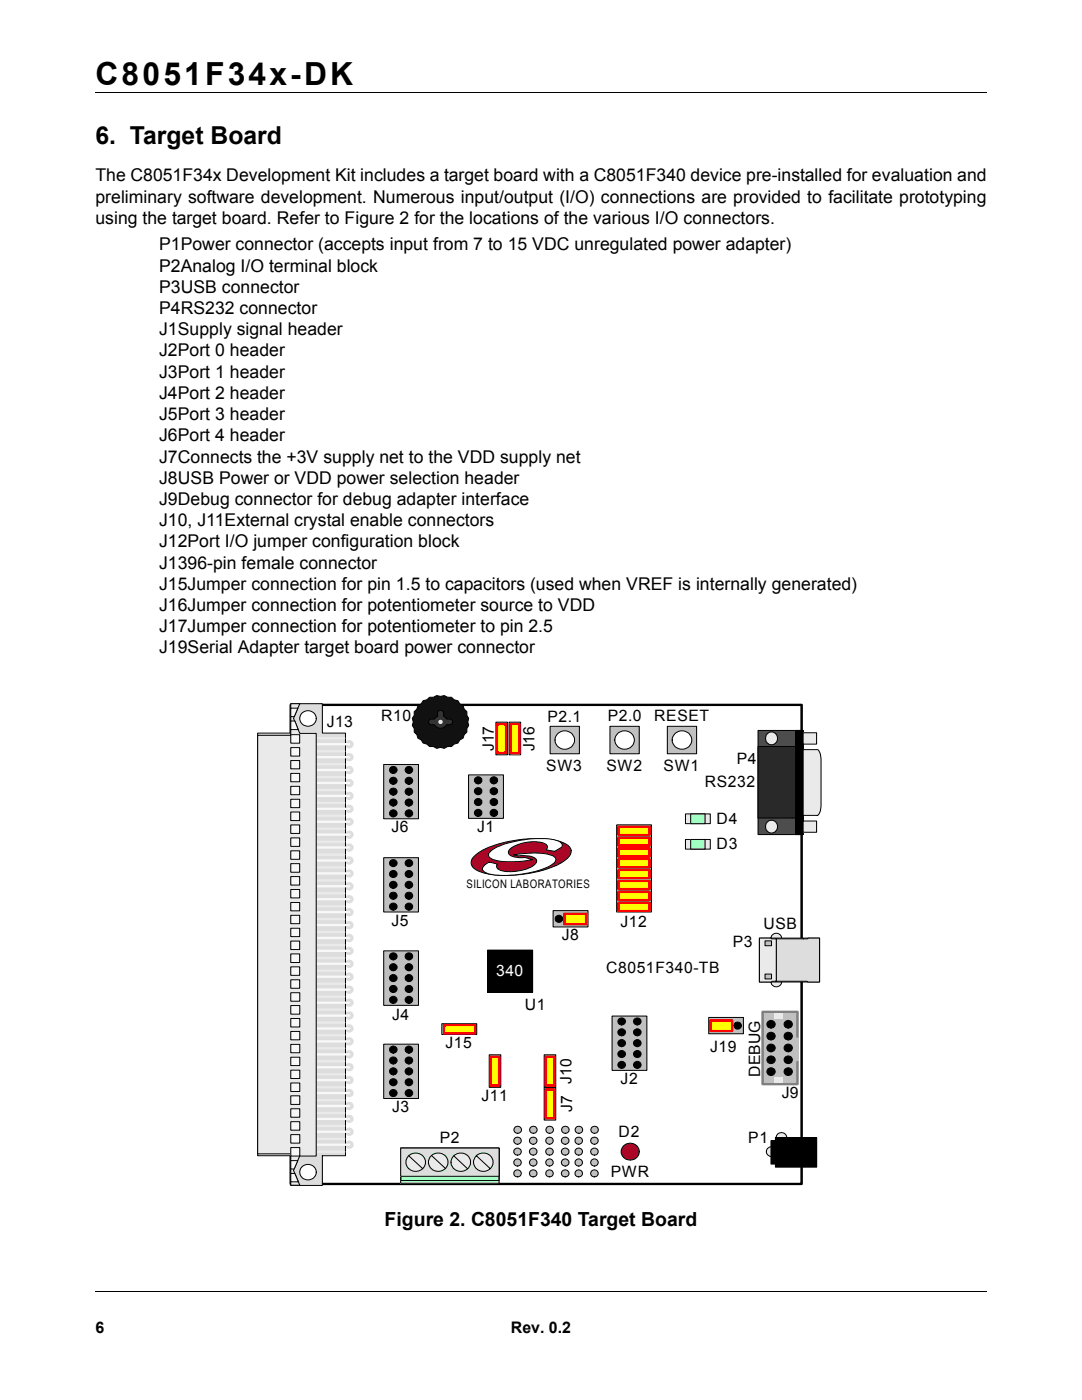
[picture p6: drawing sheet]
<svg xmlns="http://www.w3.org/2000/svg" width="216mm" height="279mm" viewBox="0 0 216 279" stroke-linecap="round" stroke-linejoin="round" font-family="sans-serif">
<path d="M19 18.4h177.8M19.1 257.8h177.8" fill="none" stroke="#000" stroke-width=".2"/>
<g fill="#fff">
<path d="M159.3 259.4h38.1v14.5h-38.1z"/>
<path d="M159.4 259.4h38v14.5h-38z"/>
<path d="M50.9 138.3h113.5v98.8h-113.5z"/>
<path d="M58 140.7h102v95.6h-102z"/>
</g>
<path d="M58 140.7h102v95.6h-102z" fill="none" stroke="#000" stroke-width=".48"/>
<path d="M151.3 145.8h9v20.8h-9z" fill="#4d4d4d"/>
<path d="M151.3 145.8h9v20.8h-9zM158.8 145.8h1.5v20.8h-1.5z" fill="none" stroke="#000" stroke-width=".2"/>
<path d="M158.7 145.8h1.6v20.8h-1.6z" fill="#000"/>
<path d="M151.3 149h7.4v14.3h-7.4z" fill="#292929"/>
<path d="M151.3 149h7.5v14.3h-7.5z" fill="none" stroke="#000" stroke-width=".2"/>
<path d="M153.2 146.4l.4-.3h.6a1.24 1.24 0 0 1 .8 2 1.24 1.24 0 0 1-2.2-.3v-.7z" fill-rule="evenodd" fill="#eaeaea"/>
<path d="M153.1 146.5l.5-.4h.6a1.24 1.24 0 0 1 .8 2 1.24 1.24 0 0 1-2.2-.3v-.7z" fill="none" stroke="#000" stroke-width=".2"/>
<circle cx="154" cy="165" r="1.23" fill="#eaeaea"/>
<circle cx="154" cy="165" r="1.23" fill="none" stroke="#000" stroke-width=".2"/>
<path d="M160.3 149.6h2.9l.2 .2 .3 .9 .1 10.1-.2 1.2-.3 .6-.2 .1h-2.8z" fill-rule="evenodd" fill="#eaeaea"/>
<path d="M160.3 149.6h2.9l.2 .2 .3 .9 .1 10.1-.2 1.2-.3 .6-.2 .1h-2.8z" fill="none" stroke="#000" stroke-width=".2"/>
<path d="M160.3 146.2h2.6v2.3h-2.6z" fill="#eaeaea"/>
<path d="M160.3 146.2h2.6v2.3h-2.6z" fill="none" stroke="#000" stroke-width=".2"/>
<path d="M160.3 163.9h2.6v2.2h-2.6z" fill="#eaeaea"/>
<path d="M160.3 163.9h2.6v2.2h-2.6z" fill="none" stroke="#000" stroke-width=".2"/>
<path d="M154.1 195.4a1.01 1.01 0 0 1 1.7 .1 1.01 1.01 0 0 1-1 1.4 .95 .95 0 0 1-.9-.5 .95 .95 0 0 1 .2-1z" fill-rule="evenodd" fill="#eaeaea"/>
<path d="M154.1 195.4a1.04 1.04 0 0 1 1.6-.2 1.04 1.04 0 0 1-.1 1.6 1.04 1.04 0 0 1-1.6-.3l-.2-.6z" fill="none" stroke="#000" stroke-width=".2"/>
<path d="M154 186.7a1 1 0 0 1 1.7-.2 1 1 0 0 1-.5 1.6l-.5 .1a.97 .97 0 0 1-.7-1.5z" fill-rule="evenodd" fill="#eaeaea"/>
<path d="M154.1 186.6a1 1 0 0 1 1.6 0 1 1 0 0 1-.6 1.6h-.4a.94 .94 0 0 1-.6-1.6z" fill="none" stroke="#000" stroke-width=".2"/>
<path d="M151.5 187.2h12v8.8h-12z" fill="#c0c0c0"/>
<path d="M151.5 187.2h12v8.8h-12z" fill="none" stroke="#000" stroke-width=".2"/>
<path d="M154.7 187.4h6.5l.1-.2h2.2v8.8h-2.3l-.2-.2h-6.3l.2-.1v-8.2z" fill-rule="evenodd" fill="#ddd"/>
<path d="M154.7 187.4h6.5l.1-.2h2.2v8.8h-2.3l-.2-.2h-6.3l.2-.1v-8.2z" fill="none" stroke="#000" stroke-width=".2"/>
<path d="M152.7 194.4h1.2v1h-1.2zM151.5 187.2v8.8h2.4l.2-.2h.7l.1-.1v-8.2l-1-.1-.1-.2zM152.7 187.8h1.2v.9h-1.2z" fill-rule="evenodd" fill="#eaeaea"/>
<path d="M151.5 187.2h2.3l.1 .2 1 .1v8.2l-.1 .1h-.7l-.2 .2h-2.4zM152.7 194.4h1.2v1h-1.2zM152.7 187.8h1.2v.9h-1.2z" fill="none" stroke="#000" stroke-width=".2"/>
<path d="M152.2 201.9h6.9v14.5h-6.9z" fill="#c0c0c0"/>
<path d="M152.2 201.9h6.9v14.5h-6.9z" fill="none" stroke="#808080" stroke-width=".48"/>
<path d="M157.8 207.2h1.5v4.5h-1.5z" fill="#c0c0c0"/>
<path d="M157.8 207.2h1.5v4.5h-1.5z" fill="none" stroke="#c0c0c0" stroke-width=".2"/>
<g fill="#eaeaea">
<path d="M154.5 202.2h1.8v1.1h-1.8z"/>
<path d="M154.5 215h1.8v1.1h-1.8z"/>
</g>
<g fill="#000">
<circle cx="153.9" cy="213.8" r=".8"/>
<circle cx="153.9" cy="206.7" r=".8"/>
<circle cx="153.9" cy="211.5" r=".79"/>
<circle cx="153.9" cy="209.1" r=".79"/>
<circle cx="153.9" cy="204.4" r=".79"/>
<circle cx="157.3" cy="213.8" r=".8"/>
<circle cx="157.3" cy="206.7" r=".8"/>
<circle cx="157.3" cy="211.5" r=".79"/>
<circle cx="157.3" cy="209.1" r=".79"/>
<circle cx="157.3" cy="204.4" r=".79"/>
</g>
<g fill="none" stroke="#000" stroke-width=".2">
<circle cx="153.9" cy="206.7" r=".8"/>
<circle cx="153.9" cy="213.8" r=".8"/>
<circle cx="153.9" cy="211.5" r=".79"/>
<circle cx="153.9" cy="209.1" r=".79"/>
<circle cx="153.9" cy="204.4" r=".79"/>
<circle cx="157.3" cy="206.7" r=".8"/>
<circle cx="157.3" cy="213.8" r=".8"/>
<circle cx="157.3" cy="211.5" r=".79"/>
<circle cx="157.3" cy="209.1" r=".79"/>
<circle cx="157.3" cy="204.4" r=".79"/>
</g>
<circle cx="153.9" cy="229.8" r="1.02" fill="#eaeaea"/>
<circle cx="153.9" cy="229.8" r="1.02" fill="none" stroke="#000" stroke-width=".2"/>
<circle cx="155.9" cy="227" r="1.01" fill="#eaeaea"/>
<g fill="none" stroke="#000" stroke-width=".2">
<path d="M153.8 227.6h7.5v4.7h-7.5zM154.7 227h8.3v5.9h-8.3z"/>
<circle cx="155.9" cy="227" r="1.01"/>
</g>
<path d="M153.8 227.6h7.5v4.7h-7.5zM154.7 227h8.3v5.9h-8.3z" fill="#000"/>
<path d="M79.9 229.1h19.7v7.1h-19.7z" fill="#cfc"/>
<path d="M79.9 229.1h19.7v7.1h-19.7z" fill="none" stroke="#000" stroke-width=".2"/>
<path d="M79.9 229.1h19.7v6.5h-19.7z" fill="#00ff9a"/>
<path d="M79.9 229.1h19.7v6.5h-19.7z" fill="none" stroke="#000" stroke-width=".2"/>
<path d="M79.9 229.1h19.7v5.7h-19.7z" fill="#cfc"/>
<path d="M79.9 229.1h19.7v5.7h-19.7z" fill="none" stroke="#000" stroke-width=".2"/>
<path d="M81.6 230.7a1.88 1.88 0 0 1 2.9 .2 1.88 1.88 0 0 1-1 2.8 1.85 1.85 0 0 1-2.2-.7 1.85 1.85 0 0 1 .3-2.3z" fill-rule="evenodd" fill="#eaeaea"/>
<path d="M81.6 230.7a1.88 1.88 0 0 1 2.9 .2 1.88 1.88 0 0 1-1 2.8 1.85 1.85 0 0 1-2.2-.7 1.85 1.85 0 0 1 .3-2.3z" fill="none" stroke="#000" stroke-width=".2"/>
<path d="M85.9 230.8a1.88 1.88 0 0 1 3-.1 1.88 1.88 0 0 1-.7 2.9 1.87 1.87 0 0 1-2.3-.5 1.87 1.87 0 0 1 0-2.3z" fill-rule="evenodd" fill="#eaeaea"/>
<path d="M85.9 230.8a1.88 1.88 0 0 1 3-.1 1.88 1.88 0 0 1-.7 2.9 1.87 1.87 0 0 1-2.3-.5 1.87 1.87 0 0 1 0-2.3z" fill="none" stroke="#000" stroke-width=".2"/>
<path d="M90.4 230.8a1.91 1.91 0 0 1 2.8-.3 1.91 1.91 0 0 1 .1 2.7 1.91 1.91 0 0 1-2.6 .2 1.91 1.91 0 0 1-.3-2.6z" fill-rule="evenodd" fill="#eaeaea"/>
<path d="M90.4 230.8a1.9 1.9 0 0 1 2.9-.2 1.9 1.9 0 0 1-.3 2.9 1.89 1.89 0 0 1-2.4-.2 1.89 1.89 0 0 1-.2-2.5z" fill="none" stroke="#000" stroke-width=".2"/>
<path d="M94.9 230.8a1.88 1.88 0 0 1 3-.1 1.88 1.88 0 0 1-.7 2.9 1.87 1.87 0 0 1-2.3-.5 1.87 1.87 0 0 1 0-2.3z" fill-rule="evenodd" fill="#eaeaea"/>
<path d="M81.6 230.7l2.7 2.5M86.1 230.6l2.8 2.6M90.6 230.7l2.7 2.6M94.9 230.8a1.91 1.91 0 0 1 2.8-.3 1.91 1.91 0 0 1 .1 2.8 1.91 1.91 0 0 1-2.7-.1l-.3-.2a1.72 1.72 0 0 1 .1-2.2zM95.1 230.7l2.7 2.5" fill="none" stroke="#000" stroke-width=".2"/>
<path d="M133.2 144.9h5.8v5.5h-5.8z" fill="#c0c0c0"/>
<path d="M133.2 144.9h5.8v5.5h-5.8z" fill="none" stroke="#000" stroke-width=".2"/>
<path d="M134.7 146.4a1.9 1.9 0 0 1 2.5-.3 1.9 1.9 0 0 1 .5 2.5 1.9 1.9 0 0 1-2.4 .8 1.76 1.76 0 0 1-.6-3z" fill-rule="evenodd" fill="#fff"/>
<path d="M134.7 146.4a1.88 1.88 0 0 1 3.1 .5 1.88 1.88 0 0 1-1.7 2.6 1.82 1.82 0 0 1-1.8-1.1 1.82 1.82 0 0 1 .4-2z" fill="none" stroke="#000" stroke-width=".2"/>
<path d="M121.7 144.9h5.9v5.5h-5.9z" fill="#c0c0c0"/>
<path d="M121.7 144.9h5.9v5.5h-5.9z" fill="none" stroke="#000" stroke-width=".2"/>
<path d="M123.3 146.4a1.89 1.89 0 0 1 3.2 .8 1.89 1.89 0 0 1-2.5 2.2 1.79 1.79 0 0 1-.7-3z" fill-rule="evenodd" fill="#fff"/>
<path d="M123.3 146.4a1.88 1.88 0 0 1 3 .3 1.88 1.88 0 0 1-1.3 2.8 1.85 1.85 0 0 1-2.1-.9 1.85 1.85 0 0 1 .4-2.2z" fill="none" stroke="#000" stroke-width=".2"/>
<path d="M109.8 144.9h5.8v5.5h-5.8z" fill="#c0c0c0"/>
<path d="M109.8 144.9h5.8v5.5h-5.8z" fill="none" stroke="#000" stroke-width=".2"/>
<path d="M111.2 146.5a1.89 1.89 0 0 1 3.3 .5 1.89 1.89 0 0 1-2.2 2.5 1.83 1.83 0 0 1-1.1-3z" fill-rule="evenodd" fill="#fff"/>
<path d="M111.2 146.5a1.89 1.89 0 0 1 3.3 .5 1.89 1.89 0 0 1-2.2 2.5 1.83 1.83 0 0 1-1.1-3z" fill="none" stroke="#000" stroke-width=".2"/>
<path d="M83.4 140.8l.7-.3 .3-.7 .8-.1 .5-.6h.8l.6-.3 .8 .2 .7-.2 .7 .3h.8l.5 .6 .8 .1 .3 .7 .7 .3 .2 .7 .6 .5v.7l.3 .7-.2 .7 .2 .7-.3 .6v.7l-.6 .5-.2 .7-.7 .4-.3 .6-.8 .2-.5 .5h-.8l-.7 .4-.7-.2-.8 .2-.6-.4h-.8l-.5-.5-.8-.2-.3-.6-.7-.4-.2-.7-.5-.5v-.7l-.4-.6 .2-.7-.2-.7 .4-.7v-.7l.5-.5z" fill-rule="evenodd" fill="#111"/>
<path d="M83.4 140.8l.7-.3 .3-.7 .8-.1 .5-.6h.8l.6-.3 .8 .2 .7-.2 .7 .3h.8l.5 .6 .8 .1 .3 .7 .7 .3 .2 .7 .6 .5v.7l.3 .7-.2 .7 .2 .7-.3 .6v.7l-.6 .5-.2 .7-.7 .4-.3 .6-.8 .2-.5 .5h-.8l-.7 .4-.7-.2-.8 .2-.6-.4h-.8l-.5-.5-.8-.2-.3-.6-.7-.4-.2-.7-.5-.5v-.7l-.4-.6 .2-.7-.2-.7 .4-.7v-.7l.5-.5z" fill="none" stroke="#000" stroke-width=".2"/>
<path d="M85.7 143.7l.3-.2a1.19 1.19 0 0 0 1.1-.5l.2-.1v-.7a.61 .61 0 0 1 .6-.5 .61 .61 0 0 1 .6 .5v.7l.6 .6h.7a.57 .57 0 0 1 .5 .6 .57 .57 0 0 1-.5 .5h-.7a1.4 1.4 0 0 1-2.4 0h-.7a.58 .58 0 0 1-.3-.9z" fill-rule="evenodd" fill="#333"/>
<path d="M85.7 143.7l.3-.2a1.19 1.19 0 0 0 1.1-.5l.2-.1v-.7a.61 .61 0 0 1 .6-.5 .61 .61 0 0 1 .6 .5v.7l.6 .6h.7a.57 .57 0 0 1 .5 .6 .57 .57 0 0 1-.5 .5h-.7a1.4 1.4 0 0 1-2.4 0h-.7a.59 .59 0 0 1-.3-.9z" fill="none" stroke="#000" stroke-width=".2"/>
<circle cx="87.9" cy="144.1" r=".43" fill="#eaeaea"/>
<path d="M76.6 152.6h6.9v10.8h-6.9z" fill="#c0c0c0"/>
<g fill="none" stroke="#000" stroke-width=".2">
<path d="M76.6 152.6h6.9v10.8h-6.9z"/>
<circle cx="78.5" cy="153.6" r=".71"/>
<circle cx="78.5" cy="158" r=".72"/>
<circle cx="78.5" cy="155.8" r=".72"/>
<circle cx="81.6" cy="153.6" r=".72"/>
<circle cx="81.6" cy="158" r=".73"/>
<circle cx="81.6" cy="155.8" r=".73"/>
<circle cx="78.5" cy="160.1" r=".73"/>
<circle cx="78.5" cy="162.3" r=".72"/>
<circle cx="81.6" cy="162.3" r=".73"/>
<circle cx="81.6" cy="160.1" r=".73"/>
</g>
<g fill="#000">
<circle cx="78.5" cy="153.6" r=".71"/>
<circle cx="78.5" cy="158" r=".72"/>
<circle cx="78.5" cy="155.8" r=".72"/>
<circle cx="81.6" cy="153.6" r=".72"/>
<circle cx="81.6" cy="158" r=".73"/>
<circle cx="81.6" cy="155.8" r=".73"/>
<circle cx="78.5" cy="162.3" r=".72"/>
<circle cx="78.5" cy="160.1" r=".72"/>
<circle cx="81.6" cy="162.3" r=".73"/>
<circle cx="81.6" cy="160.1" r=".73"/>
</g>
<path d="M76.6 171.2h6.9v10.8h-6.9z" fill="#c0c0c0"/>
<g fill="none" stroke="#000" stroke-width=".2">
<path d="M76.6 171.2h6.9v10.8h-6.9z"/>
<circle cx="78.5" cy="174.4" r=".72"/>
<circle cx="78.5" cy="172.2" r=".72"/>
<circle cx="78.5" cy="176.6" r=".72"/>
<circle cx="78.5" cy="178.7" r=".72"/>
<circle cx="81.6" cy="174.4" r=".72"/>
<circle cx="81.6" cy="178.7" r=".72"/>
<circle cx="81.6" cy="172.2" r=".73"/>
<circle cx="81.6" cy="176.6" r=".72"/>
<circle cx="78.5" cy="180.9" r=".72"/>
<circle cx="81.6" cy="180.9" r=".72"/>
</g>
<g fill="#000">
<circle cx="78.5" cy="174.4" r=".71"/>
<circle cx="78.5" cy="176.6" r=".72"/>
<circle cx="78.5" cy="172.2" r=".72"/>
<circle cx="78.5" cy="178.7" r=".72"/>
<circle cx="81.6" cy="174.4" r=".72"/>
<circle cx="81.6" cy="178.7" r=".72"/>
<circle cx="81.6" cy="176.6" r=".73"/>
<circle cx="81.6" cy="172.2" r=".73"/>
<circle cx="78.5" cy="180.9" r=".72"/>
<circle cx="81.6" cy="180.9" r=".72"/>
</g>
<path d="M76.6 189.8h6.9v10.8h-6.9z" fill="#c0c0c0"/>
<g fill="none" stroke="#000" stroke-width=".2">
<path d="M76.6 189.8h6.9v10.8h-6.9z"/>
<circle cx="78.4" cy="193" r=".72"/>
<circle cx="78.5" cy="190.8" r=".72"/>
<circle cx="78.5" cy="197.3" r=".73"/>
<circle cx="78.5" cy="195.2" r=".74"/>
<circle cx="78.5" cy="199.5" r=".74"/>
<circle cx="81.6" cy="190.8" r=".72"/>
<circle cx="81.6" cy="193" r=".72"/>
<circle cx="81.6" cy="197.4" r=".72"/>
<circle cx="81.6" cy="195.2" r=".73"/>
<circle cx="81.6" cy="199.5" r=".73"/>
</g>
<g fill="#000">
<circle cx="78.4" cy="193" r=".72"/>
<circle cx="78.5" cy="190.8" r=".72"/>
<circle cx="78.5" cy="197.3" r=".73"/>
<circle cx="78.5" cy="199.5" r=".74"/>
<circle cx="78.5" cy="195.2" r=".74"/>
<circle cx="81.6" cy="190.8" r=".72"/>
<circle cx="81.6" cy="193" r=".71"/>
<circle cx="81.6" cy="197.4" r=".72"/>
<circle cx="81.6" cy="199.5" r=".73"/>
<circle cx="81.6" cy="195.2" r=".73"/>
</g>
<path d="M76.6 208.4h6.9v10.8h-6.9z" fill="#c0c0c0"/>
<g fill="none" stroke="#000" stroke-width=".2">
<path d="M76.6 208.4h6.9v10.8h-6.9z"/>
<circle cx="78.5" cy="218.1" r=".73"/>
<circle cx="78.5" cy="211.6" r=".73"/>
<circle cx="78.5" cy="213.8" r=".74"/>
<circle cx="78.5" cy="215.9" r=".74"/>
<circle cx="78.5" cy="209.4" r=".74"/>
<circle cx="81.6" cy="218.1" r=".72"/>
<circle cx="81.6" cy="211.6" r=".72"/>
<circle cx="81.6" cy="213.8" r=".73"/>
<circle cx="81.6" cy="216" r=".73"/>
<circle cx="81.6" cy="209.5" r=".73"/>
</g>
<g fill="#000">
<circle cx="78.5" cy="218.1" r=".73"/>
<circle cx="78.5" cy="211.6" r=".73"/>
<circle cx="78.5" cy="213.8" r=".74"/>
<circle cx="78.5" cy="209.4" r=".74"/>
<circle cx="78.5" cy="215.9" r=".74"/>
<circle cx="81.6" cy="218.1" r=".72"/>
<circle cx="81.6" cy="211.6" r=".72"/>
<circle cx="81.6" cy="213.8" r=".73"/>
<circle cx="81.6" cy="209.5" r=".73"/>
<circle cx="81.6" cy="216" r=".73"/>
</g>
<path d="M93.5 154.6h7v8.7h-7z" fill="#c0c0c0"/>
<g fill="none" stroke="#000" stroke-width=".2">
<path d="M93.5 154.6h7v8.7h-7z"/>
<circle cx="95.4" cy="155.7" r=".72"/>
<circle cx="95.4" cy="157.9" r=".72"/>
<circle cx="98.6" cy="157.9" r=".73"/>
<circle cx="98.6" cy="155.7" r=".73"/>
<circle cx="95.4" cy="162.2" r=".72"/>
<circle cx="95.4" cy="160" r=".73"/>
<circle cx="98.6" cy="162.2" r=".73"/>
<circle cx="98.6" cy="160" r=".71"/>
</g>
<g fill="#000">
<circle cx="95.4" cy="155.7" r=".72"/>
<circle cx="95.4" cy="157.9" r=".72"/>
<circle cx="98.6" cy="157.9" r=".73"/>
<circle cx="98.6" cy="155.7" r=".73"/>
<circle cx="95.4" cy="160" r=".71"/>
<circle cx="95.4" cy="162.2" r=".72"/>
<circle cx="98.6" cy="162.2" r=".73"/>
<circle cx="98.6" cy="160" r=".72"/>
</g>
<path d="M88.2 204.3h6.9v2.2h-6.9z" fill="#c0c0c0"/>
<g fill="none" stroke="#000" stroke-width=".2">
<path d="M88.2 204.3h6.9v2.2h-6.9z"/>
<circle cx="90" cy="205.4" r=".72"/>
<circle cx="93.2" cy="205.4" r=".72"/>
</g>
<g fill="#000">
<circle cx="90" cy="205.4" r=".72"/>
<circle cx="93.2" cy="205.4" r=".72"/>
</g>
<path d="M97.6 210.5h2.3v6.5h-2.3z" fill="#c0c0c0"/>
<g fill="none" stroke="#000" stroke-width=".2">
<path d="M97.6 210.5h2.3v6.5h-2.3z"/>
<circle cx="98.8" cy="215.2" r=".73"/>
<circle cx="98.8" cy="212.3" r=".73"/>
</g>
<g fill="#000">
<circle cx="98.8" cy="215.2" r=".73"/>
<circle cx="98.8" cy="212.3" r=".73"/>
</g>
<path d="M123 164.6h7v17.4h-7z" fill="#c0c0c0"/>
<g fill="none" stroke="#000" stroke-width=".2">
<path d="M123 164.6h7v17.4h-7z"/>
<circle cx="125" cy="178.7" r=".72"/>
<circle cx="125" cy="174.4" r=".72"/>
<circle cx="125" cy="170" r=".72"/>
<circle cx="125" cy="176.5" r=".72"/>
<circle cx="125" cy="172.2" r=".73"/>
<circle cx="125" cy="167.9" r=".73"/>
<circle cx="125" cy="165.7" r=".72"/>
<circle cx="128.1" cy="165.7" r=".72"/>
<circle cx="128.1" cy="174.4" r=".72"/>
<circle cx="128.1" cy="178.7" r=".73"/>
<circle cx="128.1" cy="170" r=".72"/>
<circle cx="128.1" cy="167.9" r=".72"/>
<circle cx="128.1" cy="172.2" r=".72"/>
<circle cx="128.1" cy="176.5" r=".71"/>
<circle cx="124.9" cy="180.9" r=".73"/>
<circle cx="128.1" cy="180.9" r=".74"/>
</g>
<g fill="#000">
<circle cx="125" cy="178.7" r=".72"/>
<circle cx="125" cy="170" r=".72"/>
<circle cx="125" cy="174.4" r=".73"/>
<circle cx="125" cy="176.5" r=".72"/>
<circle cx="125" cy="172.2" r=".73"/>
<circle cx="125" cy="167.9" r=".73"/>
<circle cx="125" cy="165.7" r=".72"/>
<circle cx="128.1" cy="165.7" r=".72"/>
<circle cx="128.1" cy="174.4" r=".72"/>
<circle cx="128.1" cy="178.7" r=".73"/>
<circle cx="128.1" cy="170" r=".72"/>
<circle cx="128.1" cy="172.2" r=".72"/>
<circle cx="128.1" cy="167.9" r=".72"/>
<circle cx="128.1" cy="176.5" r=".71"/>
<circle cx="124.9" cy="180.9" r=".73"/>
<circle cx="128.1" cy="180.9" r=".74"/>
</g>
<path d="M110.4 181.7h6.9v3.3h-6.9z" fill="#c0c0c0"/>
<g fill="none" stroke="#000" stroke-width=".2">
<path d="M110.4 181.7h6.9v3.3h-6.9z"/>
<circle cx="111.5" cy="183.3" r=".74"/>
<circle cx="113.8" cy="183.4" r=".73"/>
<circle cx="116.2" cy="183.3" r=".72"/>
</g>
<g fill="#000">
<circle cx="111.5" cy="183.3" r=".74"/>
<circle cx="113.8" cy="183.4" r=".73"/>
<circle cx="116.2" cy="183.3" r=".72"/>
</g>
<path d="M122.1 202.8h7v10.8h-7z" fill="#c0c0c0"/>
<g fill="none" stroke="#000" stroke-width=".2">
<path d="M122.1 202.8h7v10.8h-7z"/>
<circle cx="124" cy="210.3" r=".73"/>
<circle cx="124" cy="203.8" r=".73"/>
<circle cx="124" cy="208.2" r=".74"/>
<circle cx="124" cy="212.5" r=".73"/>
<circle cx="124" cy="206" r=".74"/>
<circle cx="127.2" cy="206" r=".72"/>
<circle cx="127.2" cy="210.3" r=".72"/>
<circle cx="127.2" cy="203.8" r=".73"/>
<circle cx="127.2" cy="208.2" r=".73"/>
<circle cx="127.2" cy="212.5" r=".73"/>
</g>
<g fill="#000">
<circle cx="124" cy="210.3" r=".73"/>
<circle cx="124" cy="203.8" r=".73"/>
<circle cx="124" cy="206" r=".74"/>
<circle cx="124" cy="208.2" r=".74"/>
<circle cx="124" cy="212.5" r=".73"/>
<circle cx="127.1" cy="206" r=".74"/>
<circle cx="127.1" cy="212.5" r=".74"/>
<circle cx="127.1" cy="208.2" r=".74"/>
<circle cx="127.2" cy="210.3" r=".72"/>
<circle cx="127.2" cy="203.8" r=".73"/>
</g>
<path d="M141.4 203.1h6.9v3.2h-6.9z" fill="#c0c0c0"/>
<g fill="none" stroke="#000" stroke-width=".2">
<path d="M97.3 189.6h9v8.5h-9zM141.4 203.1h6.9v3.2h-6.9z"/>
<circle cx="142.6" cy="204.7" r=".72"/>
<circle cx="144.9" cy="204.7" r=".72"/>
<circle cx="147.2" cy="204.7" r=".72"/>
</g>
<g fill="#000">
<circle cx="142.6" cy="204.7" r=".72"/>
<circle cx="144.9" cy="204.7" r=".72"/>
<circle cx="147.2" cy="204.7" r=".72"/>
</g>
<path d="M97.3 189.6h9v8.5h-9z" fill="#000"/>
<g fill="#ddd">
<path d="M60.1 233a1.6 1.6 0 0 1 2.5-.2 1.6 1.6 0 0 1-.4 2.5 1.59 1.59 0 0 1-1.9-.3 1.59 1.59 0 0 1-.2-2zM51.4 146.3v84.4h6.6v5.9h6.3v-5.9h4.6v-84.4h-4.6v-5.9h-6.3v5.9zM59.9 143.4a1.6 1.6 0 0 1 3.2 0 1.6 1.6 0 0 1-3.2 0z" fill-rule="evenodd"/>
<circle cx="69.7" cy="225.8" r=".86"/>
<circle cx="69.7" cy="228.4" r=".86"/>
<circle cx="69.7" cy="223.3" r=".86"/>
<circle cx="69.7" cy="220.7" r=".86"/>
<circle cx="69.7" cy="215.5" r=".86"/>
<circle cx="69.7" cy="218.1" r=".86"/>
<circle cx="69.7" cy="212.9" r=".86"/>
<circle cx="69.7" cy="210.4" r=".86"/>
<circle cx="69.7" cy="205.2" r=".87"/>
<circle cx="69.7" cy="207.8" r=".86"/>
<circle cx="69.7" cy="202.6" r=".87"/>
<circle cx="69.7" cy="200.1" r=".86"/>
<circle cx="69.7" cy="194.9" r=".88"/>
<circle cx="69.7" cy="197.5" r=".87"/>
<circle cx="69.7" cy="192.3" r=".88"/>
<circle cx="69.7" cy="189.7" r=".88"/>
<circle cx="69.7" cy="184.6" r=".88"/>
<circle cx="69.7" cy="187.2" r=".88"/>
<circle cx="69.7" cy="182" r=".88"/>
<circle cx="69.7" cy="179.4" r=".88"/>
<circle cx="69.7" cy="174.3" r=".88"/>
<circle cx="69.7" cy="176.9" r=".88"/>
<circle cx="69.7" cy="171.7" r=".88"/>
<circle cx="69.7" cy="169.1" r=".88"/>
<circle cx="69.7" cy="164" r=".87"/>
<circle cx="69.7" cy="166.5" r=".87"/>
<circle cx="69.7" cy="161.4" r=".88"/>
<circle cx="69.7" cy="158.8" r=".88"/>
<circle cx="69.7" cy="153.7" r=".88"/>
<circle cx="69.7" cy="156.2" r=".88"/>
<circle cx="69.7" cy="151.1" r=".88"/>
<circle cx="69.7" cy="148.5" r=".85"/>
</g>
<g fill="none" stroke="#000" stroke-width=".2">
<path d="M51.4 146.3h6.6v-5.9h6.3v5.9h4.6v84.4h-4.6v5.9h-6.3v-5.9h-6.6zM60.4 232.7a1.62 1.62 0 0 1 2.3 .2 1.62 1.62 0 0 1-.2 2.3 1.62 1.62 0 0 1-2.3-.3 1.47 1.47 0 0 1 .2-2.2z"/>
<circle cx="61.5" cy="143.4" r="1.6"/>
</g>
<g fill="none" stroke="#f8f8f8" stroke-width=".48">
<path d="M61.9 148.5h7.8M61.9 151.1h7.8M61.9 153.7h7.8M61.9 156.3h7.8M61.9 158.8h7.8M61.9 161.4h7.8M61.9 164h7.8M61.9 166.6h7.8M61.9 169.1h7.8M61.9 171.7h7.8M61.9 174.3h7.8M61.9 176.9h7.8"/>
<path d="M61.9 179.5h7.8M61.9 182h7.8M61.9 184.6h7.8M61.9 187.2h7.8M61.9 189.8h7.8M61.9 192.3h7.8M61.9 194.9h7.8M61.9 197.5h7.8M61.9 200.1h7.8M61.9 202.7h7.8M61.9 205.3h7.8M61.9 207.8h7.8"/>
<path d="M61.9 210.4h7.8M61.9 213h7.8M61.9 215.6h7.8M61.9 218.1h7.8M61.9 228.5h7.8M61.9 220.7h7.8M61.9 223.3h7.8M61.9 225.9h7.8"/>
</g>
<g fill="none" stroke="#eaeaea" stroke-width=".48">
<path d="M60.9 149.9h7.8M60.9 152.5h7.8M60.9 155.1h7.8M60.9 157.7h7.8M60.9 147.3h7.8M60.9 160.2h7.8M60.9 162.8h7.8M60.9 165.4h7.8M60.9 168h7.8M60.9 170.6h7.8M60.9 173.1h7.8M60.9 175.7h7.8"/>
<path d="M60.9 178.3h7.8M60.9 180.9h7.8M60.9 183.4h7.8M60.9 186h7.8M60.9 188.6h7.8M60.9 191.2h7.8M60.9 193.7h7.8M60.9 196.3h7.8M60.9 198.9h7.8M60.9 201.5h7.8M60.9 204.1h7.8M60.9 206.6h7.8"/>
<path d="M60.9 209.2h7.8M60.9 211.8h7.8M60.9 214.4h7.8M60.9 217h7.8M60.9 219.6h7.8M60.9 229.9h7.8M60.9 222.1h7.8M60.9 224.7h7.8M60.9 227.3h7.8"/>
</g>
<path d="M51.4 146.7h6.6v-6.3h1.8l-1.2 3 1.2 3h3.3v84.3h-3.3l-1.2 2.9 1.2 2.9h-1.8v-6.2h-6.6z" fill-rule="evenodd" fill="#eaeaea"/>
<path d="M58 230.7v-.4h-6.6v-83.6h6.6v-6.3h1.8l-1.2 3 1.2 3h3.3v84.3h-3.3l-1.2 2.9 1.2 2.9h-1.8v-5.8" fill="none" stroke="#000" stroke-width=".2"/>
<path d="M58 146.6h1.8v1.7h-1.8z" fill="#f8f8f8"/>
<path d="M58 146.6h1.8v1.7h-1.8z" fill="none" stroke="#000" stroke-width=".2"/>
<path d="M58 164.6h1.8v1.7h-1.8z" fill="#f8f8f8"/>
<path d="M58 164.6h1.8v1.7h-1.8z" fill="none" stroke="#000" stroke-width=".2"/>
<path d="M58 156.9h1.8v1.7h-1.8z" fill="#f8f8f8"/>
<path d="M58 156.9h1.8v1.7h-1.8z" fill="none" stroke="#000" stroke-width=".2"/>
<path d="M58 190.4h1.8v1.7h-1.8z" fill="#f8f8f8"/>
<path d="M58 190.4h1.8v1.7h-1.8z" fill="none" stroke="#000" stroke-width=".2"/>
<path d="M58 162.1h1.8v1.7h-1.8z" fill="#f8f8f8"/>
<path d="M58 162.1h1.8v1.7h-1.8z" fill="none" stroke="#000" stroke-width=".2"/>
<path d="M58 226.4h1.8v1.7h-1.8z" fill="#f8f8f8"/>
<path d="M58 226.4h1.8v1.7h-1.8z" fill="none" stroke="#000" stroke-width=".2"/>
<path d="M58 203.3h1.8v1.7h-1.8z" fill="#f8f8f8"/>
<path d="M58 203.3h1.8v1.7h-1.8z" fill="none" stroke="#000" stroke-width=".2"/>
<path d="M58 216.1h1.8v1.7h-1.8z" fill="#f8f8f8"/>
<path d="M58 216.1h1.8v1.7h-1.8z" fill="none" stroke="#000" stroke-width=".2"/>
<path d="M58 174.9h1.8v1.7h-1.8z" fill="#f8f8f8"/>
<path d="M58 174.9h1.8v1.7h-1.8z" fill="none" stroke="#000" stroke-width=".2"/>
<path d="M58 154.3h1.8v1.7h-1.8z" fill="#f8f8f8"/>
<path d="M58 154.3h1.8v1.7h-1.8z" fill="none" stroke="#000" stroke-width=".2"/>
<path d="M58 151.8h1.8v1.6h-1.8z" fill="#f8f8f8"/>
<path d="M58 151.8h1.8v1.6h-1.8z" fill="none" stroke="#000" stroke-width=".2"/>
<path d="M58 200.7h1.8v1.7h-1.8z" fill="#f8f8f8"/>
<path d="M58 200.7h1.8v1.7h-1.8z" fill="none" stroke="#000" stroke-width=".2"/>
<path d="M58 198.1h1.8v1.7h-1.8z" fill="#f8f8f8"/>
<path d="M58 198.1h1.8v1.7h-1.8z" fill="none" stroke="#000" stroke-width=".2"/>
<path d="M58 169.8h1.8v1.7h-1.8z" fill="#f8f8f8"/>
<path d="M58 169.8h1.8v1.7h-1.8z" fill="none" stroke="#000" stroke-width=".2"/>
<path d="M58 223.9h1.8v1.7h-1.8z" fill="#f8f8f8"/>
<path d="M58 223.9h1.8v1.7h-1.8z" fill="none" stroke="#000" stroke-width=".2"/>
<path d="M58 221.3h1.8v1.7h-1.8z" fill="#f8f8f8"/>
<path d="M58 221.3h1.8v1.7h-1.8z" fill="none" stroke="#000" stroke-width=".2"/>
<path d="M58 195.5h1.8v1.7h-1.8z" fill="#f8f8f8"/>
<path d="M58 195.5h1.8v1.7h-1.8z" fill="none" stroke="#000" stroke-width=".2"/>
<path d="M58 213.6h1.8v1.6h-1.8z" fill="#f8f8f8"/>
<path d="M58 213.6h1.8v1.6h-1.8z" fill="none" stroke="#000" stroke-width=".2"/>
<path d="M58 172.4h1.8v1.7h-1.8z" fill="#f8f8f8"/>
<path d="M58 172.4h1.8v1.7h-1.8z" fill="none" stroke="#000" stroke-width=".2"/>
<path d="M58 187.8h1.8v1.7h-1.8z" fill="#f8f8f8"/>
<path d="M58 187.8h1.8v1.7h-1.8z" fill="none" stroke="#000" stroke-width=".2"/>
<path d="M58 182.7h1.8v1.6h-1.8z" fill="#f8f8f8"/>
<path d="M58 182.7h1.8v1.6h-1.8z" fill="none" stroke="#000" stroke-width=".2"/>
<path d="M58 159.5h1.8v1.7h-1.8z" fill="#f8f8f8"/>
<path d="M58 159.5h1.8v1.7h-1.8z" fill="none" stroke="#000" stroke-width=".2"/>
<path d="M58 208.4h1.8v1.7h-1.8z" fill="#f8f8f8"/>
<path d="M58 208.4h1.8v1.7h-1.8z" fill="none" stroke="#000" stroke-width=".2"/>
<path d="M58 167.2h1.8v1.7h-1.8z" fill="#f8f8f8"/>
<path d="M58 167.2h1.8v1.7h-1.8z" fill="none" stroke="#000" stroke-width=".2"/>
<path d="M58 218.7h1.8v1.7h-1.8z" fill="#f8f8f8"/>
<path d="M58 218.7h1.8v1.7h-1.8z" fill="none" stroke="#000" stroke-width=".2"/>
<path d="M58 205.8h1.8v1.7h-1.8z" fill="#f8f8f8"/>
<path d="M58 205.8h1.8v1.7h-1.8z" fill="none" stroke="#000" stroke-width=".2"/>
<path d="M58 193h1.8v1.6h-1.8z" fill="#f8f8f8"/>
<path d="M58 193h1.8v1.6h-1.8z" fill="none" stroke="#000" stroke-width=".2"/>
<path d="M58 149.2h1.8v1.7h-1.8z" fill="#f8f8f8"/>
<path d="M58 149.2h1.8v1.7h-1.8z" fill="none" stroke="#000" stroke-width=".2"/>
<path d="M58 180.1h1.8v1.7h-1.8z" fill="#f8f8f8"/>
<path d="M58 180.1h1.8v1.7h-1.8z" fill="none" stroke="#000" stroke-width=".2"/>
<path d="M58 211h1.8v1.7h-1.8z" fill="#f8f8f8"/>
<path d="M58 211h1.8v1.7h-1.8z" fill="none" stroke="#000" stroke-width=".2"/>
<path d="M58 177.5h1.8v1.7h-1.8z" fill="#f8f8f8"/>
<path d="M58 177.5h1.8v1.7h-1.8z" fill="none" stroke="#000" stroke-width=".2"/>
<path d="M58 185.3h1.8v1.6h-1.8z" fill="#f8f8f8"/>
<path d="M58 185.3h1.8v1.6h-1.8z" fill="none" stroke="#000" stroke-width=".2"/>
<path d="M58 229h1.8v1.7h-1.8z" fill="#f8f8f8"/>
<path d="M58 229h1.8v1.7h-1.8z" fill="none" stroke="#000" stroke-width=".2"/>
<path d="M58 143.9h.8l.7 1.7h-1.5z" fill-rule="evenodd" fill="#f8f8f8"/>
<path d="M58 143.9h.8l.7 1.7h-1.5z" fill="none" stroke="#000" stroke-width=".2"/>
<path d="M58 141.3h1.4l-.7 1.7h-.7z" fill-rule="evenodd" fill="#f8f8f8"/>
<path d="M58 141.3h1.4l-.7 1.7h-.7z" fill="none" stroke="#000" stroke-width=".2"/>
<path d="M58 231.6h1.4l-.7 1.7h-.7z" fill-rule="evenodd" fill="#f8f8f8"/>
<path d="M58 231.6h1.4l-.7 1.7h-.7z" fill="none" stroke="#000" stroke-width=".2"/>
<path d="M58 234.2h.8l.7 1.7h-1.5z" fill-rule="evenodd" fill="#f8f8f8"/>
<path d="M58 234.2h.8l.7 1.7h-1.5z" fill="none" stroke="#000" stroke-width=".2"/>
<circle cx="103.3" cy="232" r=".72" fill="#c0c0c0"/>
<circle cx="103.3" cy="232" r=".72" fill="none" stroke="#000" stroke-width=".2"/>
<circle cx="103.3" cy="234.2" r=".71" fill="#c0c0c0"/>
<circle cx="103.3" cy="234.2" r=".71" fill="none" stroke="#000" stroke-width=".2"/>
<circle cx="103.3" cy="229.8" r=".74" fill="#c0c0c0"/>
<circle cx="103.3" cy="229.8" r=".73" fill="none" stroke="#000" stroke-width=".2"/>
<circle cx="103.3" cy="227.6" r=".73" fill="#c0c0c0"/>
<circle cx="103.3" cy="227.6" r=".73" fill="none" stroke="#000" stroke-width=".2"/>
<circle cx="106.4" cy="232" r=".72" fill="#c0c0c0"/>
<circle cx="106.4" cy="232" r=".72" fill="none" stroke="#000" stroke-width=".2"/>
<circle cx="106.4" cy="234.1" r=".72" fill="#c0c0c0"/>
<circle cx="106.4" cy="234.1" r=".72" fill="none" stroke="#000" stroke-width=".2"/>
<circle cx="106.4" cy="229.8" r=".72" fill="#c0c0c0"/>
<circle cx="106.4" cy="229.8" r=".74" fill="none" stroke="#000" stroke-width=".2"/>
<circle cx="106.4" cy="227.6" r=".73" fill="#c0c0c0"/>
<circle cx="106.4" cy="227.6" r=".73" fill="none" stroke="#000" stroke-width=".2"/>
<circle cx="103.3" cy="225.5" r=".71" fill="#c0c0c0"/>
<circle cx="103.3" cy="225.5" r=".71" fill="none" stroke="#000" stroke-width=".2"/>
<circle cx="106.4" cy="225.5" r=".71" fill="#c0c0c0"/>
<circle cx="106.4" cy="225.5" r=".71" fill="none" stroke="#000" stroke-width=".2"/>
<circle cx="109.6" cy="232" r=".72" fill="#c0c0c0"/>
<circle cx="109.6" cy="232" r=".72" fill="none" stroke="#000" stroke-width=".2"/>
<circle cx="109.6" cy="234.2" r=".71" fill="#c0c0c0"/>
<circle cx="109.6" cy="234.2" r=".71" fill="none" stroke="#000" stroke-width=".2"/>
<circle cx="109.6" cy="229.8" r=".72" fill="#c0c0c0"/>
<circle cx="109.6" cy="229.8" r=".72" fill="none" stroke="#000" stroke-width=".2"/>
<circle cx="109.6" cy="227.6" r=".73" fill="#c0c0c0"/>
<circle cx="109.6" cy="227.6" r=".73" fill="none" stroke="#000" stroke-width=".2"/>
<circle cx="112.8" cy="232" r=".75" fill="#c0c0c0"/>
<circle cx="112.8" cy="232" r=".75" fill="none" stroke="#000" stroke-width=".2"/>
<circle cx="112.8" cy="234.1" r=".74" fill="#c0c0c0"/>
<circle cx="112.8" cy="234.1" r=".74" fill="none" stroke="#000" stroke-width=".2"/>
<circle cx="112.8" cy="229.8" r=".74" fill="#c0c0c0"/>
<circle cx="112.8" cy="229.8" r=".74" fill="none" stroke="#000" stroke-width=".2"/>
<circle cx="112.8" cy="227.6" r=".75" fill="#c0c0c0"/>
<circle cx="112.8" cy="227.6" r=".75" fill="none" stroke="#000" stroke-width=".2"/>
<circle cx="109.7" cy="225.4" r=".72" fill="#c0c0c0"/>
<circle cx="109.7" cy="225.4" r=".72" fill="none" stroke="#000" stroke-width=".2"/>
<circle cx="112.8" cy="225.4" r=".72" fill="#c0c0c0"/>
<circle cx="112.8" cy="225.4" r=".72" fill="none" stroke="#000" stroke-width=".2"/>
<circle cx="115.5" cy="232" r=".72" fill="#c0c0c0"/>
<circle cx="115.5" cy="232" r=".72" fill="none" stroke="#000" stroke-width=".2"/>
<circle cx="115.5" cy="234.2" r=".71" fill="#c0c0c0"/>
<circle cx="115.5" cy="234.2" r=".71" fill="none" stroke="#000" stroke-width=".2"/>
<circle cx="115.5" cy="229.8" r=".73" fill="#c0c0c0"/>
<circle cx="115.5" cy="229.8" r=".73" fill="none" stroke="#000" stroke-width=".2"/>
<circle cx="115.5" cy="227.6" r=".73" fill="#c0c0c0"/>
<circle cx="115.5" cy="227.6" r=".73" fill="none" stroke="#000" stroke-width=".2"/>
<circle cx="118.6" cy="232" r=".72" fill="#c0c0c0"/>
<circle cx="118.6" cy="232" r=".72" fill="none" stroke="#000" stroke-width=".2"/>
<circle cx="118.6" cy="234.1" r=".72" fill="#c0c0c0"/>
<circle cx="118.6" cy="234.1" r=".72" fill="none" stroke="#000" stroke-width=".2"/>
<circle cx="118.6" cy="229.8" r=".72" fill="#c0c0c0"/>
<circle cx="118.6" cy="229.8" r=".72" fill="none" stroke="#000" stroke-width=".2"/>
<circle cx="118.6" cy="227.6" r=".73" fill="#c0c0c0"/>
<circle cx="118.6" cy="227.6" r=".73" fill="none" stroke="#000" stroke-width=".2"/>
<circle cx="115.5" cy="225.4" r=".72" fill="#c0c0c0"/>
<circle cx="115.5" cy="225.4" r=".72" fill="none" stroke="#000" stroke-width=".2"/>
<circle cx="118.6" cy="225.5" r=".71" fill="#c0c0c0"/>
<circle cx="118.6" cy="225.5" r=".71" fill="none" stroke="#000" stroke-width=".2"/>
<path d="M101.6 144.1h2.3v6.5h-2.3z" fill="#c0c0c0"/>
<g fill="none" stroke="#000" stroke-width=".2">
<path d="M101.6 144.1h2.3v6.5h-2.3z"/>
<circle cx="102.7" cy="148.9" r=".73"/>
<circle cx="102.7" cy="145.9" r=".73"/>
</g>
<g fill="#000">
<circle cx="102.7" cy="146" r=".73"/>
<circle cx="102.7" cy="148.9" r=".73"/>
</g>
<path d="M99 144.1h2.3v6.5h-2.3z" fill="#c0c0c0"/>
<g fill="none" stroke="#000" stroke-width=".2">
<path d="M99 144.1h2.3v6.5h-2.3z"/>
<circle cx="100.1" cy="148.9" r=".73"/>
<circle cx="100.1" cy="145.9" r=".73"/>
</g>
<g fill="#000">
<circle cx="100.1" cy="148.9" r=".73"/>
<circle cx="100.1" cy="145.9" r=".73"/>
</g>
<path d="M124.4 228.7a1.74 1.74 0 0 1 2.7 0 1.74 1.74 0 0 1-.7 2.7 1.74 1.74 0 0 1-2-.5 1.74 1.74 0 0 1 0-2.2z" fill-rule="evenodd" fill="#9a0000"/>
<path d="M124.4 228.7a1.74 1.74 0 0 1 2.7 0 1.74 1.74 0 0 1-.7 2.7 1.74 1.74 0 0 1-2-.5 1.74 1.74 0 0 1 0-2.2z" fill="none" stroke="#000" stroke-width=".2"/>
<path d="M94.8 170.8a16.5 16.5 0 0 1 8.2-3.1l1.5-.2 3.3-.1a9.2 9.2 0 0 1 5.7 1.5 1.66 1.66 0 0 1-.5 2.6 19.1 19.1 0 0 1-10 3.1l-2.9 .1a9.2 9.2 0 0 1-5.6-1.5 1.56 1.56 0 0 1 .3-2.4z" fill-rule="evenodd" fill="#9a0033"/>
<path d="M94.6 170.9a14.6 14.6 0 0 1 7.9-3.1l2-.3 3.3-.1a9.2 9.2 0 0 1 5.7 1.5 1.66 1.66 0 0 1-.5 2.6 18.5 18.5 0 0 1-9.5 3.1l-3.4 .1a9.2 9.2 0 0 1-5.6-1.5 1.46 1.46 0 0 1 .1-2.3z" fill="none" stroke="#000" stroke-width=".2"/>
<path d="M97.9 169.9a13.2 13.2 0 0 1 6.7-2.3l1.9-.2h2.3a4.3 4.3 0 0 1 3.3 1v.7l-1.4 .8-1.7-.3a.77 .77 0 0 0 .2-.8 .77 .77 0 0 0-.7-.5 7.7 7.7 0 0 0-6.9 1.3l-.1 .7 .4 .5a4.5 4.5 0 0 0 2.8 .3l1.6 .5a23 23 0 0 1-6.3 .3 2.86 2.86 0 0 1-2.5-1.1v-.5z" fill-rule="evenodd" fill="#fff"/>
<path d="M97.9 169.9a13.2 13.2 0 0 1 6.7-2.3l2.3-.2h2.5a3.3 3.3 0 0 1 2.8 1.2l-.1 .5-1.4 .8-1.7-.3a.78 .78 0 0 0 .2-.8 .78 .78 0 0 0-.7-.5 7.7 7.7 0 0 0-6.9 1.3l-.1 .7 .3 .4a4.3 4.3 0 0 0 2.9 .4l1.6 .5a23 23 0 0 1-6.3 .3 2.86 2.86 0 0 1-2.5-1.1v-.5z" fill="none" stroke="#000" stroke-width=".2"/>
<path d="M96.6 172.8l1-.8 1.7 .4a.85 .85 0 0 0 .7 1.3 8.4 8.4 0 0 0 6.8-1.3 .83 .83 0 0 0 .2-.9 .83 .83 0 0 0-.8-.5l-1.6-.2h-1.1l-1-.2a16.2 16.2 0 0 1 7.5 .1 .89 .89 0 0 1 .9 .8 .89 .89 0 0 1-.6 .9 14.3 14.3 0 0 1-6.9 2.1 17.8 17.8 0 0 1-5.4 0l-1.2-.4a.74 .74 0 0 1-.5-.6 .74 .74 0 0 1 .3-.7z" fill-rule="evenodd" fill="#fff"/>
<path d="M96.8 172.6l.8-.6 1.7 .4a.85 .85 0 0 0 .7 1.3 8.4 8.4 0 0 0 6.8-1.3 .83 .83 0 0 0 .2-.9 .83 .83 0 0 0-.8-.5l-1.6-.2h-1.1l-1-.2a16.2 16.2 0 0 1 7.5 .1 .89 .89 0 0 1 .9 .8 .89 .89 0 0 1-.6 .9 14.3 14.3 0 0 1-6.9 2.1 17.8 17.8 0 0 1-5.4 0l-.8-.2a.88 .88 0 0 1-.9-.7 .88 .88 0 0 1 .5-1z" fill="none" stroke="#000" stroke-width=".2"/>
<path d="M108.6 210.5h2.3v6.5h-2.3z" fill="#c0c0c0"/>
<g fill="none" stroke="#000" stroke-width=".2">
<path d="M108.6 210.5h2.3v6.5h-2.3z"/>
<circle cx="109.7" cy="215.2" r=".73"/>
<circle cx="109.7" cy="212.3" r=".73"/>
</g>
<g fill="#000">
<circle cx="109.7" cy="215.2" r=".73"/>
<circle cx="109.7" cy="212.3" r=".74"/>
</g>
<path d="M108.6 217h2.3v6.5h-2.3z" fill="#c0c0c0"/>
<g fill="none" stroke="#000" stroke-width=".2">
<path d="M108.6 217h2.3v6.5h-2.3z"/>
<circle cx="109.7" cy="218.8" r=".73"/>
<circle cx="109.7" cy="221.7" r=".73"/>
</g>
<g fill="#000">
<circle cx="109.7" cy="218.8" r=".73"/>
<circle cx="109.7" cy="221.7" r=".73"/>
</g>
<path d="M123.4 165h6.2v1.6h-6.2z" fill="#ff0"/>
<path d="M123.4 165h6.2v1.6h-6.2z" fill="none" stroke="#f00" stroke-width=".48"/>
<path d="M123.4 180.1h6.2v1.7h-6.2z" fill="#ff0"/>
<path d="M123.4 180.1h6.2v1.7h-6.2z" fill="none" stroke="#f00" stroke-width=".48"/>
<path d="M123.4 178h6.2v1.6h-6.2z" fill="#ff0"/>
<path d="M123.4 178h6.2v1.6h-6.2z" fill="none" stroke="#f00" stroke-width=".48"/>
<path d="M123.4 175.8h6.2v1.6h-6.2z" fill="#ff0"/>
<path d="M123.4 175.8h6.2v1.6h-6.2z" fill="none" stroke="#f00" stroke-width=".48"/>
<path d="M123.4 173.7h6.2v1.6h-6.2z" fill="#ff0"/>
<path d="M123.4 173.7h6.2v1.6h-6.2z" fill="none" stroke="#f00" stroke-width=".48"/>
<path d="M123.4 171.5h6.2v1.6h-6.2z" fill="#ff0"/>
<path d="M123.4 171.5h6.2v1.6h-6.2z" fill="none" stroke="#f00" stroke-width=".48"/>
<path d="M123.4 169.3h6.2v1.6h-6.2z" fill="#ff0"/>
<path d="M123.4 169.3h6.2v1.6h-6.2z" fill="none" stroke="#f00" stroke-width=".48"/>
<path d="M123.4 167.2h6.2v1.6h-6.2z" fill="#ff0"/>
<path d="M123.4 167.2h6.2v1.6h-6.2z" fill="none" stroke="#f00" stroke-width=".48"/>
<path d="M108.9 217.4h1.7v5.8h-1.7z" fill="#ff0"/>
<path d="M108.9 217.4h1.7v5.8h-1.7z" fill="none" stroke="#f00" stroke-width=".48"/>
<path d="M88.6 204.6h6.2v1.6h-6.2z" fill="#ff0"/>
<path d="M88.6 204.6h6.2v1.6h-6.2z" fill="none" stroke="#f00" stroke-width=".48"/>
<path d="M97.9 210.9h1.7v5.8h-1.7z" fill="#ff0"/>
<path d="M97.9 210.9h1.7v5.8h-1.7z" fill="none" stroke="#f00" stroke-width=".48"/>
<path d="M108.9 210.9h1.7v5.8h-1.7z" fill="#ff0"/>
<path d="M108.9 210.9h1.7v5.8h-1.7z" fill="none" stroke="#f00" stroke-width=".48"/>
<path d="M141.8 203.6h4.3v2.2h-4.3z" fill="#ff0"/>
<path d="M141.8 203.6h4.3v2.2h-4.3z" fill="none" stroke="#f00" stroke-width=".48"/>
<path d="M112.6 182.4h4.3v2.1h-4.3z" fill="#ff0"/>
<path d="M112.6 182.4h4.3v2.1h-4.3z" fill="none" stroke="#f00" stroke-width=".48"/>
<path d="M136.8 162.4h4.9v2h-4.9z" fill="#eaeaea"/>
<path d="M136.8 162.4h4.9v2h-4.9z" fill="none" stroke="#000" stroke-width=".2"/>
<path d="M137.8 162.4h2.9v2h-2.9z" fill="#9affcc"/>
<path d="M137.8 162.4h2.9v2h-2.9z" fill="none" stroke="#000" stroke-width=".2"/>
<path d="M136.8 167.5h4.9v2h-4.9z" fill="#eaeaea"/>
<path d="M136.8 167.5h4.9v2h-4.9z" fill="none" stroke="#000" stroke-width=".2"/>
<path d="M137.8 167.5h2.9v2h-2.9z" fill="#9affcc"/>
<path d="M137.8 167.5h2.9v2h-2.9z" fill="none" stroke="#000" stroke-width=".2"/>
<path d="M101.9 144.5h1.8v5.8h-1.8z" fill="#ff0"/>
<path d="M101.9 144.5h1.8v5.8h-1.8z" fill="none" stroke="#f00" stroke-width=".48"/>
<path d="M99.2 144.5h1.7v5.8h-1.7z" fill="#ff0"/>
<path d="M99.2 144.5h1.7v5.8h-1.7z" fill="none" stroke="#f00" stroke-width=".48"/>
<text font-size="6.3" x="19" y="16.9">C8051F34x-DK</text>
<text font-size="4.9" x="19" y="28.7">6. Target Board</text>
<text font-size="3.9" x="76.8" y="244.6">Figure 2. C8051F340 Target Board</text>
<g font-size="3.5">
<text x="19" y="36.2">The C8051F34x Development Kit includes a target board with a C8051F340 device pre-installed for evaluation and</text>
<text x="19" y="40.4">preliminary software development. Numerous input/output (I/O) connections are provided to facilitate prototyping</text>
<text x="19" y="44.7">using the target board. Refer to Figure 2 for the locations of the various I/O connectors.</text>
<text x="31.8" y="50">P1Power connector (accepts input from 7 to 15 VDC unregulated power adapter)</text>
<text x="31.8" y="54.2">P2Analog I/O terminal block</text>
<text x="31.8" y="58.4">P3USB connector</text>
<text x="31.8" y="62.7">P4RS232 connector</text>
<text x="31.8" y="66.9">J1Supply signal header</text>
<text x="31.8" y="71.1">J2Port 0 header</text>
<text x="31.8" y="75.4">J3Port 1 header</text>
<text x="31.8" y="79.6">J4Port 2 header</text>
<text x="31.8" y="83.8">J5Port 3 header</text>
<text x="31.8" y="88.1">J6Port 4 header</text>
<text x="31.8" y="92.3">J7Connects the +3V supply net to the VDD supply net</text>
<text x="31.8" y="96.5">J8USB Power or VDD power selection header</text>
<text x="31.8" y="100.8">J9Debug connector for debug adapter interface</text>
<text x="31.8" y="105">J10, J11External crystal enable connectors</text>
<text x="31.8" y="109.2">J12Port I/O jumper configuration block</text>
<text x="31.8" y="113.5">J1396-pin female connector</text>
<text x="31.8" y="117.7">J15Jumper connection for pin 1.5 to capacitors (used when VREF is internally generated)</text>
<text x="31.8" y="121.9">J16Jumper connection for potentiometer source to VDD</text>
<text x="31.8" y="126.2">J17Jumper connection for potentiometer to pin 2.5</text>
<text x="31.8" y="130.4">J19Serial Adapter target board power connector</text>
</g>
<g font-size="3.2">
<text x="19" y="266">6</text>
<text x="102" y="266">Rev. 0.2</text>
</g>
<g font-size="3.1">
<text x="76.1" y="143.9">R10</text>
<text x="121.3" y="143.9">P2.0</text>
<text x="130.5" y="143.9">RESET</text>
<text x="65.2" y="145">J13</text>
<text x="98.5" y="149.9" transform="rotate(-90 98.5 149.9)">J17</text>
<text x="106.7" y="150" transform="rotate(-90 106.7 150)">J16</text>
<text x="109.2" y="144.1">P2.1</text>
<text x="109" y="153.8">SW3</text>
<text x="121" y="153.8">SW2</text>
<text x="132.4" y="153.8">SW1</text>
<text x="147" y="152.6">P4</text>
<text x="140.6" y="157.1">RS232</text>
<text x="78.1" y="166.1">J6</text>
<text x="95.2" y="166.1">J1</text>
<text x="143" y="164.4">D4</text>
<text x="143" y="169.5">D3</text>
<text x="78.1" y="184.8">J5</text>
<text x="123.8" y="184.9">J12</text>
<text x="152.3" y="185.5">USB</text>
<text x="112.1" y="187.7">J8</text>
<text x="146.2" y="188.9">P3</text>
<text x="120.9" y="194.2">C8051F340-TB</text>
<text x="78.3" y="203.6">J4</text>
<text x="104.7" y="201.6">U1</text>
<text x="88.9" y="209.1">J15</text>
<text x="141.7" y="210">J19</text>
<text x="151.7" y="214.8" transform="rotate(-90 151.7 214.8)">DEBUG</text>
<text x="78.3" y="221.9">J3</text>
<text x="96.1" y="219.7">J11</text>
<text x="114" y="216.2" transform="rotate(-90 114 216.2)">J10</text>
<text x="114.2" y="221.9" transform="rotate(-90 114.2 221.9)">J7</text>
<text x="123.8" y="216.4">J2</text>
<text x="156" y="219.2">J9</text>
<text x="123.4" y="226.9">D2</text>
<text x="87.7" y="228.2">P2</text>
<text x="149.3" y="228.2">P1</text>
<text x="121.9" y="234.9">PWR</text>
</g>
<text font-size="3.1" fill="#fff" x="99" y="194.8">340</text>
<text font-size="2.3" x="93.1" y="177.3">SILICON LABORATORIES</text>
</svg>
